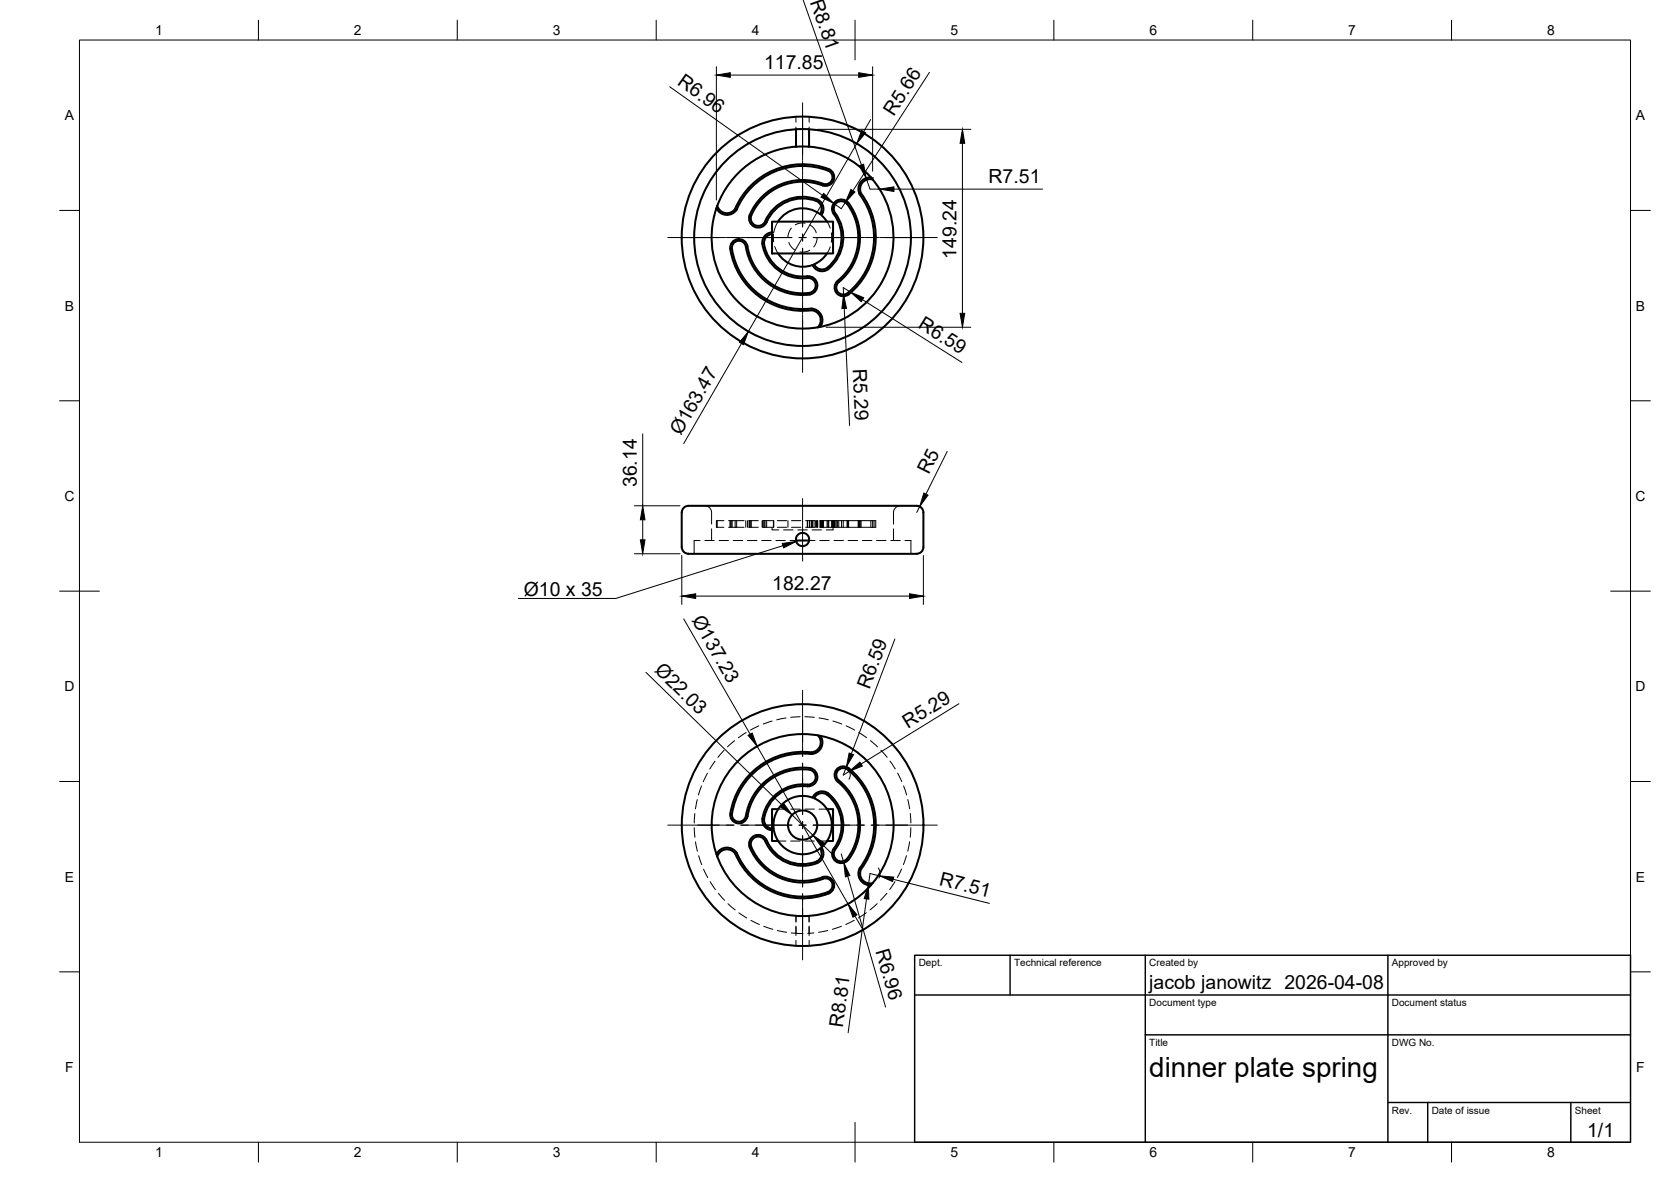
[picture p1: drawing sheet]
<svg xmlns="http://www.w3.org/2000/svg" width="420mm" height="297mm" viewBox="0 0 420 297" stroke-linecap="round" stroke-linejoin="round" font-family="sans-serif">
<!-- layer: Visible -->
<g fill="none" stroke="#000" stroke-width=".51">
<path d="M200.1 36.9a22.9 22.9 0 0 0-19.7 14.8M200.2 32.5v4.4h3.2v-4.4M203.4 36.9a22.8 22.8 0 0 1 16 8.2M180.1 52.4a22.9 22.9 0 0 0 25.5 29.9M180.3 51.7l-.2 .7M180.4 51.7a2.51 2.51 0 0 0 2 1.8 2.51 2.51 0 0 0 2.5-1M194.1 55.7h15.4v8h-15.4zM194.1 58.4a2.61 2.61 0 0 0-2.4 2.9 10.4 10.4 0 0 0 11.8 8.6 1.89 1.89 0 0 1 1.6 1.8 1.89 1.89 0 0 1-1.6 1.9 14 14 0 0 1-15.6-11.7M194.1 58.8a2.2 2.2 0 0 0-2 2.4 10 10 0 0 0 11.5 8.2 2.32 2.32 0 0 1 1.9 2.3 2.32 2.32 0 0 1-1.9 2.3M205.5 50.1a10.4 10.4 0 0 0-13.4 6 1.89 1.89 0 0 1-2.4 .4 1.89 1.89 0 0 1-.8-2.3 14.2 14.2 0 0 1 18.5-7.5 2.19 2.19 0 0 0 2.3-1.7 2.19 2.19 0 0 0-1.3-2.5 18.4 18.4 0 0 0-23.6 10M205.5 50.1a2.61 2.61 0 0 1 1 4M206.5 54.1l1.4 1.6"/>
<path d="M207 46.2a14.3 14.3 0 0 0-18.6 8.4 2.32 2.32 0 0 0 1.6 2.5 2.32 2.32 0 0 0 2.8-1.2 9.6 9.6 0 0 1 13.2-4.9 2.17 2.17 0 0 1 .2 2.8 7.4 7.4 0 0 0-10.6 1.9M207 46.2a1.76 1.76 0 0 0 2.2-1 1.76 1.76 0 0 0-1-2.3 18 18 0 0 0-23 9.8 2.93 2.93 0 0 1-5.1-.4M209.6 53.8a9.8 9.8 0 0 1-1.6 13.5M210 53.5a10.2 10.2 0 0 1-2.1 14.4 2.61 2.61 0 0 1-3.6-1.3M216.1 48.8a17.9 17.9 0 0 1-3.4 25.1 1.77 1.77 0 0 1-2.2-.7 1.77 1.77 0 0 1 .4-2.3 14.3 14.3 0 0 0 2-20.3 2.32 2.32 0 0 0-3 .2 2.32 2.32 0 0 0-.3 3M216.5 48.6a18.3 18.3 0 0 1-3.6 25.7 2.19 2.19 0 0 1-2.7-.9 2.19 2.19 0 0 1 .4-2.8 13.9 13.9 0 0 0 2-19.7 1.89 1.89 0 0 0-2.4 .2 1.89 1.89 0 0 0-.2 2.4M219 44.6a2.93 2.93 0 0 0-2.8 4.3M219.4 45.1a22.9 22.9 0 0 1-13.8 37.2M219.4 45.1a2.51 2.51 0 0 0-2.6 .8 2.51 2.51 0 0 0-.3 2.7M187.9 61.9a2.19 2.19 0 0 0-2.5-1.8 2.19 2.19 0 0 0-1.8 2.5 18.4 18.4 0 0 0 20.4 15.4 2.5 2.5 0 0 1 2.2 1.6 2.5 2.5 0 0 1-.6 2.7M195.6 63.7a7.4 7.4 0 0 0 8.7 2.9M203.6 74a14.6 14.6 0 0 1-16.2-12.5 1.77 1.77 0 0 0-2.1-.9 1.77 1.77 0 0 0-1.3 1.9 18 18 0 0 0 20 15"/>
<path d="M204 77.5a2.93 2.93 0 0 1 2.3 4.6M204.7 66.4a2.17 2.17 0 0 0 3.3 .9M208 63.7l-1.7 1.8-1.6 .9M173.1 127.1h56.4a2.42 2.42 0 0 1 2.6 1.2l.1 9.2a2.1 2.1 0 0 1-2.7 1.7h-56.4M173.1 127.1a1.66 1.66 0 0 0-1.7 1.7v8.7a1.7 1.7 0 0 0 1.7 1.7M200.2 135.8h3.2M203 197.6a2.31 2.31 0 0 0 2.5-2 2.31 2.31 0 0 0-1.9-2.6 14.4 14.4 0 0 0-16.1 12.1M203 197.6a9.6 9.6 0 0 0-10.8 9 2.17 2.17 0 0 0 2.3 1.6M204 189.5a18 18 0 0 0-19.9 15M205.6 184.8a2.52 2.52 0 0 1 .6 2.6 2.52 2.52 0 0 1-2.2 1.7 18.4 18.4 0 0 0-20.4 15.4M206.3 184.9a2.93 2.93 0 0 1-2.3 4.6M213.1 193.4a1.76 1.76 0 0 0-2.4 .3 1.76 1.76 0 0 0 .2 2.4 14.3 14.3 0 0 1 2 20.4 2.32 2.32 0 0 1-3-.3 2.32 2.32 0 0 1-.3-2.9"/>
<path d="M213.1 193.4a18 18 0 0 1 3.1 24.8 2.93 2.93 0 0 0 2.8 4.2M180.1 214.7a2.93 2.93 0 0 1 5.2-.3 18 18 0 0 0 22.9 9.7M180.4 215.3a2.51 2.51 0 0 1 2-1.8 2.51 2.51 0 0 1 2.5 1 18.2 18.2 0 0 0 24 9.7 2.19 2.19 0 0 0 .6-2.8 2.19 2.19 0 0 0-2.7-1M183.6 204.4a2.19 2.19 0 0 0 1.8 2.5 2.19 2.19 0 0 0 2.5-1.8M184 204.5a1.77 1.77 0 0 0 1.5 2 1.77 1.77 0 0 0 2-1.4M188 205.1a13.9 13.9 0 0 1 16-11.5 1.91 1.91 0 0 1 1 2.2 1.91 1.91 0 0 1-1.9 1.4 10.2 10.2 0 0 0-11.4 8.5M188.9 212.8a14 14 0 0 0 17.9 7.6M191.7 205.7a2.61 2.61 0 0 0 2.9 2.9M192.4 211.3a1.89 1.89 0 0 0-2.5-.9 1.89 1.89 0 0 0-1 2.4M192.4 211.3a10.1 10.1 0 0 0 13.5 5.4 2.61 2.61 0 0 0 .6-3.7 7.3 7.3 0 0 0-1.8-12.4 2.17 2.17 0 0 1 3.3-.9 9.8 9.8 0 0 1 1.6 13.6M192.8 211.2a2.32 2.32 0 0 0-3-1.2 2.32 2.32 0 0 0-1.3 3 14.6 14.6 0 0 0 18.9 7.7 1.77 1.77 0 0 1 1.9 1.4 1.77 1.77 0 0 1-1.1 2M194.1 208.6v2.8h1.5"/>
<path d="M194.5 208.2a7.3 7.3 0 0 1 9.8-7.8 2.74 2.74 0 0 1 4.9-.2 10.2 10.2 0 0 1 .8 13.3M194.6 208.6a7.3 7.3 0 0 0 11.6 4.6 2.18 2.18 0 0 1-.9 3.3 9.8 9.8 0 0 1-12.5-5.3M195.6 203.3h-1.5v4.9M207.9 203.3h1.6v8.1h-1.6M210 213.5a1.89 1.89 0 0 0 .4 2.6 1.89 1.89 0 0 0 2.6-.3M213 215.8a14.2 14.2 0 0 0-2.8-19.8 2.2 2.2 0 0 1 .3-2.8 2.2 2.2 0 0 1 2.9-.2 18.4 18.4 0 0 1 3.1 25.4M216.5 218.4a2.51 2.51 0 0 0 .3 2.7 2.51 2.51 0 0 0 2.6 .8"/>
<circle cx="201.8" cy="59.7" r="27.3"/>
<circle cx="201.8" cy="59.7" r="30.4"/>
<circle cx="201.8" cy="135.6" r="1.67"/>
<circle cx="201.8" cy="207.3" r="30.4"/>
<circle cx="201.8" cy="207.3" r="3.7"/>
<circle cx="201.8" cy="207.3" r="22.9"/>
</g>
<!-- layer: Hidden -->
<g fill="none" stroke="#000" stroke-width=".25">
<path d="M200.1 29.3v1.4M200.1 31.9v2.4M200.1 35.5v1.4M203.5 29.3v1.4M203.5 31.9v2.4M203.5 35.5v1.4M180.3 51.7l-.2 .7M194.1 58.8h.4v2M195.6 55.7l-.6 1.3-.4 1.4h-.5M199 57.3l-.7 1.3-.2 1.1M202.4 56.1h-1.4l-1 .4M203.6 56.5l.9 .7 .7 1.3"/>
<path d="M205.5 59.7l-.2 1.1-.7 1.2M207.9 55.7l.8 1.6M209 58.5v2.4M219 44.6l.4 .5M194.8 61.9l.8 1.8M198.4 60.9l.7 1.3 .8 .7M203.6 62.9l-1 .4h-1.5M208.7 62l-.8 1.7M206.3 82.1l-.7 .2M176 135.8h-1.5v3.4M177.2 135.8h2.4M177.2 127.1a1.69 1.69 0 0 1 1.7 1.7v2.9"/>
<path d="M178.9 132.9v2.9M180.1 130.8h.2v1.7h-.2zM180.3 132.5h1.7M180.3 130.8h1.7M180.8 135.8h2.4M183.2 132.5h1.6M183.2 130.8h3.9M183.6 130.8v1.7M184 130.8v1.7M184.4 135.8h2.4M184.8 132.5h2.3M184.8 130.8v1.7"/>
<path d="M185.2 130.8v1.7M187.5 130.8v1.7M187.9 135.8h2.4M187.9 130.8v1.7M188.3 132.5h2.4M188.3 130.8h2.4M188.3 130.8v1.7M188.5 130.8v1.7M188.8 130.8v1.7M188.9 130.8v1.7M191.5 135.8h2.4M191.7 130.8v1.7"/>
<path d="M191.9 132.5h2.3M191.9 130.8h2.3M192.1 130.8v1.7M192.4 130.8v1.7M192.8 130.8v1.7M194.1 132.5v.7h1.7M194.5 130.8v1.7M194.6 130.8v1.7M195.1 135.8h2.4M195.4 132.5h2.4M195.4 130.8h2.4M197 133.2h2.4"/>
<path d="M198.1 130.8v1.7M198.6 135.8h1.6M199 132.5h2.4M199 130.8h2.4M200.6 133.2h2.4M202.6 132.5h2.4M202.6 130.8h2.4M203 130.8v1.7M203.1 130.8v1.7M203.4 135.8h1.5M203.5 130.8v1.7M204 130.8v1.7"/>
<path d="M204.2 133.2h2.4M204.3 130.8v1.7M204.7 130.8v1.7M205.1 130.8v1.7M205.3 130.8v1.7M205.5 130.8v1.7M205.6 130.8v1.7M206.1 135.8h2.4M206.1 132.5h3.7M206.1 130.8h3.7M206.2 130.8v1.7M206.3 130.8v1.7"/>
<path d="M206.4 130.8v1.7M206.5 130.8v1.7M206.6 130.8v1.7M206.8 130.8v1.7M207 130.8v1.7M208 130.8v1.7M208.2 130.8v1.7M208.4 130.8v1.7M209.1 130.8v1.7M209.2 130.8v1.7M209.3 130.8v1.7M209.5 132.5v.7h-1.7"/>
<path d="M209.6 130.8v1.7M209.7 135.8h2.4M209.8 132.5h9.2M209.8 130.8h9.2M209.8 130.8v1.7M210 130.8v1.7M210.3 130.8v1.7M210.6 130.8v1.7M210.9 130.8v1.7M211.6 130.8v1.7M212 130.8v1.7M213 130.8v1.7"/>
<path d="M213.1 130.8v1.7M213.3 135.8h2.3M213.3 130.8v1.7M213.4 130.8v1.7M215.8 130.8v1.7M216.1 130.8v1.7M216.2 130.8v1.7M216.5 130.8v1.7M216.8 135.8h2.4M219 132.5v-1.7h.4v1.7M219 132.5h.4M219.4 130.8h.8v1.7h-.8"/>
<path d="M219.8 130.8v1.7M220.4 135.8h2.4M224 135.8h2.4M224.7 132.9v2.9M226.3 127.1a1.69 1.69 0 0 0-1.6 1.7v2.9M227.6 135.8h1.4v3.4M176.4 197.5l-.8 2.3M177.9 194.3l-1.1 2.1M179.8 191.3l-1.3 2M182.1 188.5l-1.6 1.8M184.7 186.1l-1.8 1.6M187.6 184.1l-1.9 1.3"/>
<path d="M190.8 182.4l-2.1 1.1M194.1 181.2l-2.2 .8M197.6 180.4l-2.3 .5M201.2 180.1l-2.4 .2M202.4 180.1l2.3 .2M205.6 184.8l.7 .1M205.9 180.4l2.4 .5M209.4 181.2l2.3 .8M212.8 182.4l2.1 1.1M215.9 184.1l2 1.3M218.9 186.1l1.7 1.6M221.5 188.5l1.6 1.8"/>
<path d="M223.8 191.3l1.3 1.9M225.7 194.3l1 2.1M227.2 197.5l.8 2.3M174.6 208l.1 2.4M174.7 204.5l-.1 2.3M174.9 211.6l.4 2.3M175.3 200.9l-.4 2.4M175.7 215.1l.7 2.2M176.9 218.4l1 2.1M180.1 214.7l.2 .6M194.1 208.2v.4M195.6 203.3h2"/>
<path d="M195.6 211.4h2M198.8 203.3h2.4M198.8 211.4h2.4M202.4 203.3h2.4M202.4 211.4h2.4M206 203.3h1.9M206 211.4h1.9M226.7 218.4l-1.1 2.1M227.9 215l-.7 2.3M228.3 200.9l.4 2.3M228.7 211.5l-.5 2.4M228.9 204.4l.1 2.4"/>
<path d="M229 208l-.1 2.4M178.6 221.6l1.3 1.9M180.6 224.5l1.6 1.8M183 227.1l1.8 1.6M185.8 229.4l2 1.3M188.8 231.3l2.1 1M192 232.8l2.3 .7M195.5 233.8l2.3 .5M199 234.4l2.9 .2M200.1 230.2l.1 1.6M200.1 232.7v2.4M200.1 236.3v1.4"/>
<path d="M203.1 234.6h.3M203.4 230.2v1.6M203.4 232.9v1.7M203.5 230.2v1.3M203.5 232.7v2.4M203.5 236.3v1.4M204.6 234.4l-1.2 .2M208.2 233.8l-2.4 .5M211.6 232.8l-2.3 .7M214.8 231.3l-2.1 1M217.8 229.4l-2 1.3M219.4 221.9l-.4 .5"/>
<path d="M220.6 227.1l-1.8 1.5M223 224.5l-1.6 1.8M225 221.6l-1.3 1.9"/>
</g>
<!-- layer: BORDER -->
<g fill="none" stroke="#000" stroke-width=".25">
<path d="M20 10.1h390v276.9h-390zM65 5.1v5M115 5.1v5M165 5.1v5M215 5.1v10M265 5.1v5M315 5.1v5M365 5.1v5M15 52.9h5M410 52.9h5M15 100.7h5M410 100.7h5"/>
<path d="M15 148.6h10M405 148.6h10M15 196.4h5M410 196.4h5M15 244.2h5M410 244.2h5M65 287v5M115 287v5M165 287v5M215 282.1v9.9M265 287v5M315 287v5"/>
<path d="M365 287v5"/>
</g>
<!-- layer: TITLEBLOCK -->
<path d="M230 240.1h180v46.9h-180zM230 250h180M254 240.1v9.9M288 240.1v46.9M349 240.1v46.9M288 260.1h122M349 277.1h61M359 277.1v9.9M395 277.1v9.9" fill="none" stroke="#000" stroke-width=".36"/>
<!-- layer: Smart Centers -->
<g fill="none" stroke="#000" stroke-width=".25">
<path d="M201.8 25.8v14.5M167.9 59.7h14.5M182.6 59.7h3.4M186.2 59.7h12.9M200.9 59.7h1.8M201.8 40.5v3.4M201.8 44.1v12.9M201.8 58.8v1.8M204.5 59.7h12.9M217.6 59.7h3.4M221.2 59.7h14.5M201.8 62.4v12.9"/>
<path d="M201.8 75.5v3.4M201.8 79.1v14.5M201.8 125.3v15.7M201.8 173.5v16.6M201.8 191.8v12.9M167.9 207.4h16.7M186.2 207.4h12.9M200.9 207.4h1.8M201.8 206.4v1.8M201.8 210v13M204.5 207.4h12.9M219 207.4h16.7"/>
<path d="M201.8 224.5v16.7"/>
</g>
<!-- layer: FD_Dimensions -->
<g fill="none" stroke="#000" stroke-width=".25">
<path d="M180.1 16.8v33.5M183.6 18.9h32.3M202 .1l14.6 41.4M219.4 16.8v26.2M233.7 18.2l-19.2 29.7M168.4 21.8l38.4 27.3M205.5 32.5h38.6M215.4 36.1l-27.2 47.2M218.9 30l-1.7 3.1M242 36v42.7M209.8 50.9a2.32 2.32 0 0 0-.5 2.2M212.6 50.9l-1.1 1.6-1.9-1.4"/>
<path d="M217.8 44.8l1 2.7h2.5M219.7 44.7a2.93 2.93 0 0 0-3.5 1.4M224.8 47.5h37.3M212.3 77.5l1.3 29.4M213.9 73.4l-1.9-1.1 .1 1.7M216.9 75.3l25 15.8M186.4 86.3l-14.5 25.2M207.7 82.2h36.4M161.6 109v18.1M238.2 113.5l-5.4 10.7M159.5 139.2h11.5M159.5 127.1h11.5"/>
<path d="M161.6 130.6v5.1M171.4 139.6v12.3M231.2 127.3l-.7 1.5M232.2 139.6v12.3M171.9 155.5l16.7 29M174.9 149.8h53.8M162.4 169l34.3 33.3M225 160.6l-10.9 28.8M241.1 176.9l-24.6 15.1M190.4 187.5l22.8 39.7M212.8 192.7l-.8 2.1 1.5-.9M213.1 193.4a1.77 1.77 0 0 1 .4 2.4"/>
<path d="M199.2 204.8l5.2 5.1M206.9 212.4l2.5 2.4M211.5 214.6l.7 2.2M213 216.4a2.32 2.32 0 0 1-2.8 .1M220.8 218.1l.5 1.3-.3 1.2M213.1 220.2l9.6 32.9M215 230.2l1.7 3M216.6 221.4l1.2 .9 1 .1M217.9 225.9l-4.6 33.6M221.2 220.1l-2.4-.6-.4 2.9M224.6 221l24.2 6"/>
</g>
<g fill="#000" stroke="#000" stroke-width=".25">
<path d="M180.1 18.9l3.5-.6v1.1zM215.9 18.3l3.5 .6-3.5 .5zM216.7 32.8l1 .6-2.3 2.7zM242 32.5l.6 3.5h-1.2zM207.1 48.6l2.5 2.5-3.2-1.5zM214 47.6l.9 .6-2.3 2.7zM216 41.7l1.1-.4 .7 3.5zM221.3 47.5l3.5-.5v1.1zM212.1 74l.8 3.5h-1.2zM213.9 73.4l3.3 1.4-.7 1zM241.4 78.7h1.2l-.6 3.5zM188.2 83.3l-1.3 3.3-1-.6z"/>
<path d="M161 135.7h1.2l-.6 3.5zM161.6 127.1l.6 3.5h-1.2zM232.3 123.9l1 .5-2.1 2.9zM171.4 149.8l3.5-.6v1.2zM228.7 149.2l3.5 .6-3.5 .6zM188.1 184.8l1-.6 1.3 3.3zM213.5 189.2l1.1 .5-1.8 3zM213.5 193.9l2.7-2.4 .6 1zM197.1 201.9l2.1 2.9-2.9-2zM204.4 209.9l2.9 2-.8 .9zM212.2 216.8l1.5 3.2-1.1 .4zM213.2 227.2l2.3 2.7-1 .6z"/>
<path d="M218.4 222.4l.1 3.6-1.2-.2zM221.2 220.1l3.5 .3-.3 1.1z"/>
</g>
<!-- layer: Hole Notes -->
<path d="M196.7 136.6l3.5-.5-3.2 1.6z" fill="#000" stroke="#000" stroke-width=".25"/>
<path d="M196.9 137.1l-42.1 13.3h-24.5" fill="none" stroke="#000" stroke-width=".25"/>
<text font-size="7" x="289" y="270.6">dinner plate spring</text>
<g font-size="4.9">
<text x="203.7" y=".5" transform="rotate(71 203.7 .5)">R8.81</text>
<text x="192.1" y="17.4">117.85</text>
<text x="170.1" y="21.2" transform="rotate(35 170.1 21.2)">R6.96</text>
<text x="224.7" y="29.3" transform="rotate(-57 224.7 29.3)">R5.66</text>
<text x="248.6" y="46.1">R7.51</text>
<text x="240.5" y="65" transform="rotate(-90 240.5 65)">149.24</text>
<text x="230.6" y="82.3" transform="rotate(32 230.6 82.3)">R6.59</text>
<text x="214.4" y="92.7" transform="rotate(87 214.4 92.7)">R5.29</text>
<text x="171.2" y="109.7" transform="rotate(-60 171.2 109.7)">Ø163.47</text>
<text x="233.5" y="119.5" transform="rotate(-63 233.5 119.5)">R5</text>
<text x="160.1" y="122.4" transform="rotate(-90 160.1 122.4)">36.14</text>
<text x="131.7" y="149.7">Ø10 x 35</text>
<text x="194.2" y="148.3">182.27</text>
<text x="173.8" y="155.8" transform="rotate(60 173.8 155.8)">Ø137.23</text>
<text x="164.4" y="168.7" transform="rotate(44 164.4 168.7)">Ø22.03</text>
<text x="218.6" y="173.4" transform="rotate(-69 218.6 173.4)">R6.59</text>
<text x="228.2" y="183.1" transform="rotate(-32 228.2 183.1)">R5.29</text>
<text x="236" y="222.3" transform="rotate(14 236 222.3)">R7.51</text>
<text x="220.1" y="239" transform="rotate(74 220.1 239)">R6.96</text>
<text x="289" y="248.5">jacob janowitz 2026-04-08</text>
<text x="211.9" y="258.3" transform="rotate(-82 211.9 258.3)">R8.81</text>
<text x="399.1" y="285.7">1/1</text>
</g>
<g font-size="3.5">
<text x="39" y="8.8">1</text>
<text x="89" y="8.8">2</text>
<text x="139" y="8.8">3</text>
<text x="189" y="8.8">4</text>
<text x="239" y="8.8">5</text>
<text x="289" y="8.8">6</text>
<text x="339" y="8.8">7</text>
<text x="389" y="8.8">8</text>
<text x="16.3" y="30.2">A</text>
<text x="411.3" y="30.2">A</text>
<text x="16.3" y="78">B</text>
<text x="411.3" y="78">B</text>
<text x="16.2" y="125.9">C</text>
<text x="411.2" y="125.9">C</text>
<text x="16.2" y="173.7">D</text>
<text x="411.2" y="173.7">D</text>
<text x="16.3" y="221.6">E</text>
<text x="411.3" y="221.6">E</text>
<text x="16.4" y="269.4">F</text>
<text x="411.4" y="269.4">F</text>
<text x="39" y="290.8">1</text>
<text x="89" y="290.8">2</text>
<text x="139" y="290.8">3</text>
<text x="189" y="290.8">4</text>
<text x="239" y="290.8">5</text>
<text x="289" y="290.8">6</text>
<text x="339" y="290.8">7</text>
<text x="389" y="290.8">8</text>
</g>
<g font-size="2.5">
<text x="231" y="242.9">Dept.</text>
<text x="255" y="242.9">Technical reference</text>
<text x="289" y="242.9">Created by</text>
<text x="350" y="242.9">Approved by</text>
<text x="289" y="252.8">Document type</text>
<text x="350" y="252.8">Document status</text>
<text x="289" y="262.9">Title</text>
<text x="350" y="262.9">DWG No.</text>
<text x="350" y="279.9">Rev.</text>
<text x="360" y="279.9">Date of issue</text>
<text x="396" y="279.9">Sheet</text>
</g>
</svg>
